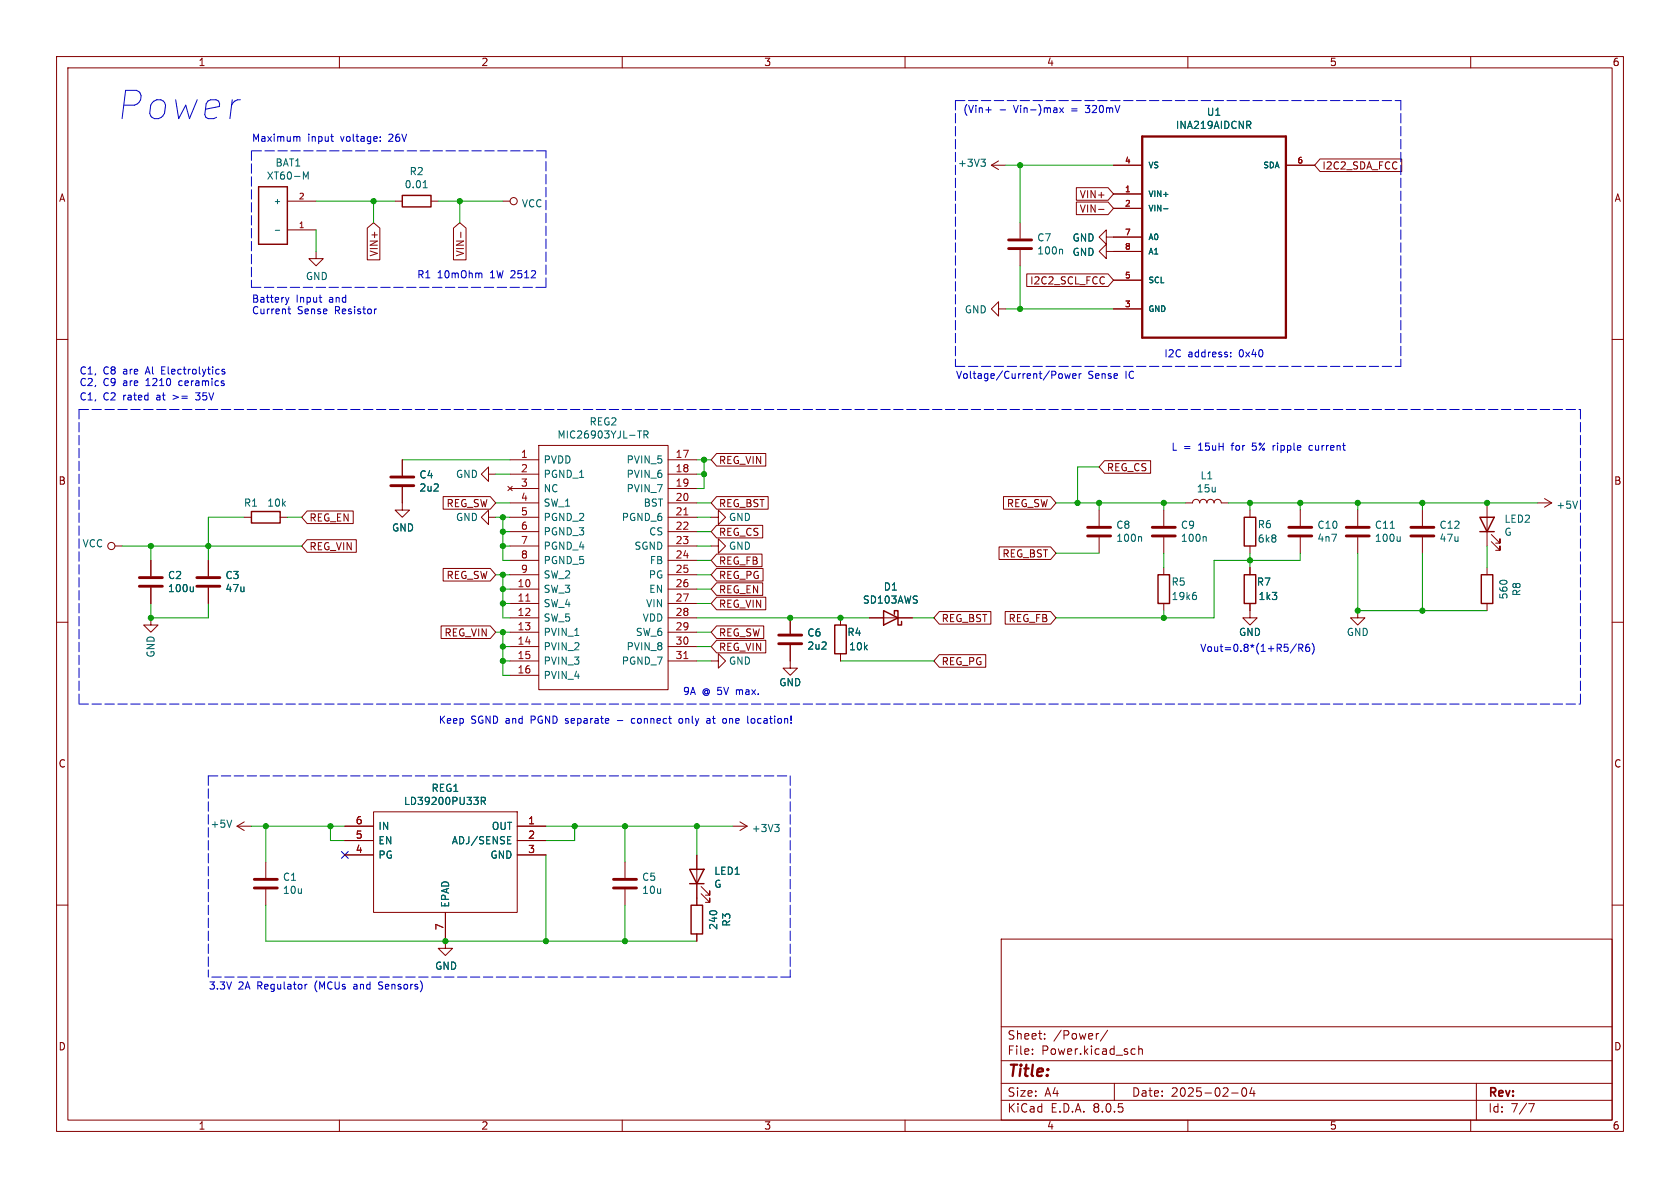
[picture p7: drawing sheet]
<svg xmlns="http://www.w3.org/2000/svg" width="297mm" height="210mm" viewBox="0 0 297 210" stroke-linecap="round" stroke-linejoin="round" font-family="sans-serif">
<g fill="none" stroke="#840000" stroke-width=".18">
<path d="M10 10h277v190h-277zM12 12h273v186h-273zM60 10v2M110 10v2M160 10v2M210 10v2M260 10v2M50.8 35.6h5.1M69.8 35.6h1.3M76.2 35.6h1.3M88.9 35.6h1.3M175.3 29.2h2.5"/>
<path d="M175.3 29.2l1.2 .8M176.5 28.4l-1.2 .8M180.3 39.4v2.8M190.3 33.2h5.6l.9 1.1-.9 1.1h-5.6zM190.3 35.7h5.6l.9 1.1-.9 1.1h-5.6zM194.2 37h1M196.8 34.3h5.1M196.8 36.8h5.1M196.8 29.2h5.1M227.3 29.2h5.1M233.4 28.1h14.4v2.2h-14.4l-1-1.1zM10 60h2"/>
<path d="M50.8 40.6h5.1M55.9 44.5v1.2h1.2l-1.2 1.3-1.3-1.3h1.3M64.9 40.3l1.1-.9 1.2 .9v5.6h-2.3zM80.2 40.3l1.1-.9 1.1 .9v5.6h-2.2zM81.5 41v1M176.5 54.6v-1.3l-1.2 1.3 1.2 1.3v-1.3h1.3M180.3 44.2v2.8M181.5 48.4h14.4l.9 1.1-.9 1.1h-14.4zM195.6 41.9v-1.3l-1.3 1.3 1.3 1.3v-1.3h6.3M195.6 44.5v-1.3l-1.3 1.3 1.3 1.2v-1.2h6.3M196.8 54.6h5.1M196.8 49.5h5.1"/>
<path d="M285 60h2M95.2 78.7h22.9v43.2h-22.9zM20.3 96.5h1.3M26.7 99.1v2.8M36.8 99.1v2.8M43.2 91.4h1.2M49.5 91.4h1.3M54.3 95.4h8.7v2.2h-8.7l-1-1.1zM54.3 90.3h8.1v2.3h-8.1l-1-1.2zM71.1 86.1v4.1h1.3l-1.3 1.2-1.3-1.2h1.3M71.1 81.3v2.8M78.3 87.8h8.4l.9 1.1-.9 1.1h-8.4z"/>
<path d="M86.4 91.4v-1.2l-1.3 1.2 1.3 1.3v-1.3h1.2M86.4 83.8v-1.2l-1.3 1.2 1.3 1.3v-1.3h1.2M89.8 86l.8 .7M90.2 96.5h5M90.2 81.3h5M90.2 83.8h5M90.2 86.4h5M90.2 88.9h5M90.2 91.4h5M90.2 94h5M90.2 99.1h5M90.6 86l-.8 .7"/>
<path d="M118.1 96.5h5.1M118.1 81.3h5.1M118.1 83.8h5.1M118.1 86.4h5.1M118.1 88.9h5.1M118.1 91.4h5.1M118.1 94h5.1M118.1 99.1h5.1M125.7 91.4h1.3v-1.2l1.3 1.2-1.3 1.3v-1.3M125.7 96.5h1.3v-1.2l1.3 1.2-1.3 1.3v-1.3M126.7 92.9h8.1v2.2h-8.1l-1-1.1zM126.7 80.2h8.7v2.2h-8.7l-1-1.1z"/>
<path d="M126.7 87.8h9.1v2.2h-9.1l-1-1.1zM126.7 97.9h8v2.3h-8l-1-1.1zM176.6 96.7h9.1l1 1.1-1 1.1h-9.1zM177.4 87.8h8.3l1 1.1-1 1.1h-8.3zM194.3 90.2v2.8M194.3 95v2.8M195.3 81.4h8.1v2.3h-8.1l-1-1.1zM205.7 90.2v2.8M205.7 95v2.8M209.5 88.9h1.3a.64 .64 0 0 1 .7-.6 .64 .64 0 0 1 .6 .6 .64 .64 0 0 1 .6-.6 .64 .64 0 0 1 .7 .6 .64 .64 0 0 1 .6-.6 .64 .64 0 0 1 .6 .6 .64 .64 0 0 1 .7-.6 .64 .64 0 0 1 .6 .6h1.3M221 90.2v1.2M221 96.5v1.3"/>
<path d="M229.9 90.2v2.8M229.9 95v2.8M240 90.2v2.8M240 95v2.8M251.5 90.2v2.8M251.5 95v2.8M262.9 88.9v7.6M263.7 95.8l1.5 1.5v-.8v.8h-.8M263.7 94.5l1.5 1.5v-.7v.7h-.8M271.8 88.9h2.5M273 88.1l1.3 .8M274.3 88.9l-1.3 .8"/>
<path d="M10 110h2M26.7 109.2v1.3h1.2l-1.2 1.3-1.3-1.3h1.3M26.7 103.9v2.8M36.8 103.9v2.8M78 110.6h8.7l.9 1.2-.9 1.1h-8.7zM78.3 100.5h8.4l.9 1.1-.9 1.1h-8.4zM90.2 104.1h5M90.2 106.7h5M90.2 109.2h5M90.2 111.8h5M90.2 114.3h5M90.2 116.8h5"/>
<path d="M90.2 119.4h5M90.2 101.6h5M118.1 104.1h5.1M118.1 106.7h5.1M118.1 109.2h5.1M118.1 111.8h5.1M118.1 114.3h5.1M118.1 116.8h5.1M118.1 101.6h5.1M125.7 116.8h1.3v-1.2l1.3 1.2-1.3 1.3v-1.3M126.7 103h8.1v2.3h-8.1l-1-1.2zM126.7 113.2h8.7v2.2h-8.7l-1-1.1z"/>
<path d="M126.7 110.6h8.3v2.3h-8.3l-1-1.1zM126.7 105.6h8.7v2.2h-8.7l-1-1.1zM126.7 100.5h8.2v2.2h-8.2l-1-1.1zM139.7 114v4.1h1.3l-1.3 1.3-1.3-1.3h1.3M139.7 109.2v2.8M148.6 109.2v1.3M148.6 115.6v1.2M153.7 109.2h7.6M166.1 108.1h9.1v2.2h-9.1l-1-1.1zM166.1 115.7h8.2v2.3h-8.2l-1-1.2zM177.7 108.1h8l1 1.1-1 1.1h-8zM205.7 100.3v1.3"/>
<path d="M205.7 106.7v1.3M221 106.7v2.5h1.2l-1.2 1.3-1.3-1.3h1.3M221 100.3v1.3M240 108v1.2h1.3l-1.3 1.3-1.2-1.3h1.2M262.9 100.3v1.3M262.9 106.7v1.3M285 110h2M10 160h2M41.9 146.1h2.5M41.9 146.1l1.3 .7M43.2 145.3l-1.3 .8M47 152.4v2.8"/>
<path d="M47 157.2v2.8M61 146.1h5M61 148.6h5M61 151.1h5M66 143.5h25.4v17.8h-25.4zM91.4 146.1h5.1M91.4 148.6h5.1M91.4 151.1h5.1M110.5 152.4v2.8M110.5 157.2v2.8M123.2 151.1v8.9M124 158l1.5 1.5v-.7v.7h-.8"/>
<path d="M124 156.7l1.5 1.5v-.7v.7h-.8M129.5 146.1h2.6M130.8 145.3l1.3 .8M132.1 146.1l-1.3 .7M285 160h2M78.7 161.3v6.3h1.3l-1.3 1.3-1.2-1.3h1.2M123.2 165.1v1.3M177 166h108v32h-108zM60 198v2M110 198v2M160 198v2M177 194.5h108"/>
<path d="M177 191.5h108M177 187.5h108M177 181.5h108M182.5 186.3v.1M182.5 185.5v.1M184.7 183.6v.1M184.7 182.8v.1M194.2 182.7l-.2 .1M195.8 182.1l-1.3 2M197 191.5v3M200.2 185.4l.5 .1M200.7 186.3l-.5 .1"/>
<path d="M201.3 185.5l.2-.1 .4 .1 .1 .9M201.3 184.9v1.5M210 198v2M217.7 193.2h1.2M219.7 192.4l.2-.1a.81 .81 0 0 1 .6 .6 .81 .81 0 0 1-.3 .8l-.2 .1a.81 .81 0 0 1-.3-1.4zM221.3 192.2l-.3 1.1h.9M221.7 192.8v1M260 198v2M261 191.5v6.5M270.2 195.1h1l-.6 1.5"/>
<circle cx="90.8" cy="35.6" r=".63"/>
<circle cx="19.7" cy="96.5" r=".63"/>
</g>
<g fill="none" stroke="#840000" stroke-width=".51">
<path d="M178.3 43.9h4.1M178.3 42.4h4.1M69.1 85.9h4.1M69.1 84.3h4.1M192.3 94.7h4M192.3 93.2h4M203.7 94.7h4.1M203.7 93.2h4.1M227.8 94.7h4.1M227.8 93.2h4.1M238 94.7h4.1M238 93.2h4.1"/>
<path d="M249.4 94.7h4.1M249.4 93.2h4.1M24.6 103.6h4.1M24.6 102.1h4.1M34.8 103.6h4.1M34.8 102.1h4.1M137.7 113.8h4M137.7 112.3h4M45 157h4M45 155.4h4M108.5 157h4M108.5 155.4h4"/>
</g>
<g fill="none" stroke="#840000" stroke-width=".25">
<path d="M45.7 33h5.1v10.2h-5.1zM71.1 34.5h5.1v2.1h-5.1zM44.4 90.4h5.1v2.1h-5.1zM220 91.4h2v5.1h-2zM261.6 91.4h2.6l-1.3 2.6zM261.6 94h2.6M147.6 110.5h2v5.1h-2zM156.2 108l2.5 1.2-2.5 1.3zM158.1 108.6v-.6h.6v2.5h.7v-.6M204.7 101.6h2.1v5.1h-2.1zM220 101.6h2v5.1h-2zM261.9 101.6h2v5.1h-2z"/>
<path d="M121.9 153.7h2.6l-1.3 2.5zM121.9 156.2h2.6M122.2 160h2v5.1h-2z"/>
</g>
<g fill="none" stroke="#006464" stroke-width=".18">
<path d="M53.6 30.4l.5 .9 .4-.9v1.3M74.8 33.2h.7M75.1 32.1l.1-.2v1.3M173.4 28.1h.8l-.4 .5M174 28.6l.2 .3v.3l-.2 .2M205.7 36.9h.8M220.7 22.1l.4 .6M221 21.5l.1 .2-.1 .3M48.7 40.7h.7M187.7 44.1l.1 .1v.7M112.7 76.2h.7M113.8 76.8h.7l.1-.2-.1-.3-.7-.1v1.2"/>
<path d="M114.1 76.8l.5 .6M201.6 94.9l.2 .1v.7M213.1 94.9l.1 .1v.7M245.8 93.4h.7M247.5 94.9v.8M247.5 95.6l-.1 .1M278.9 88.6l-.4 1.3M34.2 103.7v.9M34.2 104.5l-.2 .1M211.2 104.7h.2M211.3 105.2l.2 .2v.3l-.2 .3M41 145l-.5 1.2"/>
<path d="M85.1 141.6l.6-.1 .1-.1v-.3l-.7-.2v1.3M85.4 141.6l.4 .6M89.7 148.5h.5M89.7 149.2h.6M89.7 147.9h.6M137 145.7h.7l-.4 .5M137.5 146.2l.2 .3v.3l-.2 .2"/>
</g>
<path d="M120.9 91h.7M93 106.3h.7M120.9 116.4h.7" fill="none" stroke="#a90000" stroke-width=".18"/>
<path d="M201.9 24.1h25.4v35.6h-25.4z" fill="none" stroke="#840000" stroke-width=".41"/>
<g fill="none" stroke="#0000c2" stroke-width=".18">
<path d="M174.3 19.4h.9M176.8 19.4h1M187.3 19.1l.7 .8M188 19.1l-.7 .8M52.5 24.2h.5v.8M58.5 24.1h.4M58.7 24.9l.2 .1M67.2 24.9v.1M67.2 24.2v.1M50.5 52.6l.3 .8M50.8 53.4l-.1 .3M50.9 54.6h.5"/>
<path d="M51.1 52.6l-.3 .8M51.1 54.2v1.1l.3 .2M56.4 52.6h.5M56.8 53.4h.1M66.6 54.6l-.3 .1M85 48.3l.2 .2v.6M34.6 69.4h.8M34.6 70.6l.2 .1M39.7 65.3h-.3l-.2 .2 .1 .1 .4 .2v.3h-.5M187.4 66l.3 .1 .1 .2v.5l-.4 .1M188.2 66l.3 .9 .2-.6 .3 .6 .2-.9M189.6 66.5l.6-.1v-.3l-.4-.1-.2 .2 .1 .6h.5"/>
<path d="M190.8 66v.9M191.1 66l-.3 .3M217.6 63v.1M217.6 62.3v.1M225.1 78.7v.9M225.3 78.7l-.2 .3M231.9 78.7l-.4 .1-.1 .2 .1 .5 .4 .1M229.2 113.8l-1.1 1.7M229.6 114.6l.6-.1 .1-.2v-.3l-.7-.1v1.3M229.9 114.6l.4 .6M231.4 113.9h-.3a.86 .86 0 0 0 0 1.3l.4-.2v-.4l-.2-.2h-.2l-.3 .2M232 113.7a1.46 1.46 0 0 1 0 1.9"/>
<path d="M109.1 127.4h1M112.1 127h-.2l-.3 .3 .1 .4 .4 .2M120.6 127.1l-.3-.1-.3 .3 .1 .4 .2 .2 .3-.1M124.9 127.7l.2 .2 .4-.1M125 127.1h.5v.8M125.5 127.3l-.4 .1-.2 .2M128.2 127l.2 .3v.3l-.2 .3M133.3 127.1l-.3-.1-.2 .3v.4l.2 .2 .3-.1M53.9 174v.8M54.3 174l-.4 .2M66.9 174.8h.2M67.2 173.6l-.3 .2 .3 .4"/>
</g>
<g fill="none" stroke="#0000c2" stroke-width=".18" stroke-dasharray="1.7 .6">
<path d="M168.9 17.8h78.7M168.9 17.8v47M247.6 17.8v47M44.4 26.7v24.1M96.5 26.7h-52.1M44.4 50.8h52.1M96.5 50.8v-24.1M14 72.4v52.1M14 72.4h265.4M168.9 64.8h78.7M279.4 72.4v52.1M14 124.5h265.4"/>
<path d="M36.8 137.2h102.9M36.8 137.2v35.5M139.7 137.2v35.5M139.7 172.7h-102.9"/>
</g>
<g fill="none" stroke="#009600" stroke-width=".18">
<path d="M55.9 35.6h13.9M66 35.6v3.8M77.5 35.6h11.4M81.3 35.6v3.8M177.8 29.2h19M180.3 29.2v10.2M55.9 40.6v3.9M177.8 54.6h19M180.3 47v7.6M21.6 96.5h31.7M26.7 96.5v2.6M43.2 91.4h-6.4v7.7"/>
<path d="M50.8 91.4h2.5M71.1 81.3h19.1M87.6 88.9h2.6M87.6 91.4h2.6M87.6 83.8h2.6M88.9 91.4v7.7h1.3M88.9 96.5h1.3M88.9 94h1.3M123.2 99.1h2.5M123.2 88.9h2.5M123.2 96.5h2.5M123.2 94h2.5"/>
<path d="M123.2 81.3h2.5M123.2 91.4h2.5M123.2 83.8h1.3M124.5 81.3v5.1h-1.3M186.7 88.9h22.8M186.7 97.8h7.6M194.3 88.9v1.3M194.3 82.6h-3.8v6.3M205.7 88.9v1.3M205.7 97.8v2.5M217.2 88.9h54.6M221 88.9v1.3"/>
<path d="M221 97.8v2.5M229.9 97.8v1.3h-15.3v10.1h-27.9M229.9 88.9v1.3M240 88.9v1.3M240 97.8v10.2h22.9M251.5 88.9v1.3M251.5 97.8v10.2M262.9 96.5v3.8M26.7 106.7v2.5h10.1v-2.5M87.6 111.8h2.6M87.6 101.6h2.6M88.9 116.8h1.3"/>
<path d="M88.9 114.3h1.3M88.9 106.7h1.3M88.9 101.6v7.6h1.3M88.9 111.8v7.6h1.3M88.9 104.1h1.3M123.2 116.8h2.5M123.2 114.3h2.5M123.2 111.8h2.5M123.2 106.7h2.5M123.2 109.2h30.5M123.2 101.6h2.5M123.2 104.1h2.5"/>
<path d="M148.6 116.8h16.5M161.3 109.2h3.8M205.7 108v1.2M44.4 146.1h16.6M47 146.1v6.3M58.4 146.1v2.5h2.6M96.5 146.1h33M96.5 151.1v15.3M101.6 146.1v2.5h-5.1M110.5 146.1v6.3M123.2 146.1v5M47 160v6.4h76.2"/>
<path d="M110.5 160v6.4"/>
</g>
<path d="M60.4 150.5l1.2 1.2M61.6 150.5l-1.2 1.2" fill="none" stroke="#000084" stroke-width=".18"/>
<g fill="#009600" stroke="#009600" stroke-width=".18">
<circle cx="88.9" cy="104.1" r=".46"/>
<circle cx="88.9" cy="106.7" r=".46"/>
<circle cx="88.9" cy="101.6" r=".46"/>
<circle cx="88.9" cy="96.5" r=".46"/>
<circle cx="88.9" cy="111.8" r=".46"/>
<circle cx="88.9" cy="94" r=".46"/>
<circle cx="58.4" cy="146.1" r=".46"/>
<circle cx="47" cy="146.1" r=".46"/>
<circle cx="88.9" cy="116.8" r=".46"/>
<circle cx="88.9" cy="114.3" r=".46"/>
<circle cx="36.8" cy="96.5" r=".46"/>
<circle cx="78.7" cy="166.4" r=".46"/>
<circle cx="124.5" cy="83.8" r=".46"/>
<circle cx="124.5" cy="81.3" r=".46"/>
<circle cx="88.9" cy="91.4" r=".46"/>
<circle cx="81.3" cy="35.6" r=".46"/>
<circle cx="66" cy="35.6" r=".46"/>
<circle cx="123.2" cy="146.1" r=".46"/>
<circle cx="139.7" cy="109.2" r=".46"/>
<circle cx="221" cy="88.9" r=".46"/>
<circle cx="221" cy="99.1" r=".46"/>
<circle cx="205.7" cy="109.2" r=".46"/>
<circle cx="229.9" cy="88.9" r=".46"/>
<circle cx="110.5" cy="146.1" r=".46"/>
<circle cx="26.7" cy="96.5" r=".46"/>
<circle cx="148.6" cy="109.2" r=".46"/>
<circle cx="26.7" cy="109.2" r=".46"/>
<circle cx="110.5" cy="166.4" r=".46"/>
<circle cx="96.5" cy="166.4" r=".46"/>
<circle cx="101.6" cy="146.1" r=".46"/>
<circle cx="194.3" cy="88.9" r=".46"/>
<circle cx="205.7" cy="88.9" r=".46"/>
<circle cx="190.5" cy="88.9" r=".46"/>
<circle cx="180.3" cy="54.6" r=".46"/>
<circle cx="180.3" cy="29.2" r=".46"/>
<circle cx="240" cy="88.9" r=".46"/>
<circle cx="251.5" cy="88.9" r=".46"/>
<circle cx="240" cy="108" r=".46"/>
<circle cx="251.5" cy="108" r=".46"/>
<circle cx="262.9" cy="88.9" r=".46"/>
</g>
<text font-size="7" fill="#0000c2" x="20.3" y="21.6">Power</text>
<text font-size="2.8" fill="#840000" x="178" y="190.9">Title:</text>
<g font-size="2.1" fill="#840000">
<text x="178" y="184">Sheet:</text>
<text x="186.2" y="184">/Power/</text>
<text x="178" y="186.7">File:</text>
<text x="184.1" y="186.7">Power.kicad_sch</text>
<text x="178" y="196.9">KiCad</text>
<text x="178" y="194.1">Size:</text>
<text x="184.7" y="194.1">A4</text>
<text x="185.7" y="196.9">E.D.A.</text>
<text x="193.3" y="196.9">8.0.5</text>
<text x="200" y="194.1">Date:</text>
<text x="207" y="194.1">2025-02-04</text>
<text x="263" y="194.3">Rev:</text>
<text x="263" y="196.9">Id:</text>
<text x="267.1" y="196.9">7/7</text>
</g>
<g font-size="1.8" fill="#840000">
<text x="35" y="11.9">1</text>
<text x="85" y="11.9">2</text>
<text x="135" y="11.9">3</text>
<text x="185" y="11.9">4</text>
<text x="235" y="11.9">5</text>
<text x="285" y="11.9">6</text>
<text x="10.3" y="35.9">A</text>
<text x="190.8" y="35.2">VIN+</text>
<text x="233.7" y="30.2">I2C2_SDA_FCC</text>
<text x="285.3" y="35.9">A</text>
<text x="190.8" y="37.8">VIN-</text>
<text x="67" y="45.4" transform="rotate(-90 67 45.4)">VIN+</text>
<text x="82.2" y="45.4" transform="rotate(-90 82.2 45.4)">VIN-</text>
<text x="182" y="50.5">I2C2_SCL_FCC</text>
<text x="127" y="82.2">REG_VIN</text>
<text x="195.6" y="83.5">REG_CS</text>
<text x="10.3" y="85.9">B</text>
<text x="78.8" y="89.9">REG_SW</text>
<text x="127" y="89.9">REG_BST</text>
<text x="177.9" y="89.9">REG_SW</text>
<text x="285.3" y="85.9">B</text>
<text x="54.6" y="92.4">REG_EN</text>
<text x="127" y="94.9">REG_CS</text>
<text x="54.6" y="97.5">REG_VIN</text>
<text x="127" y="100">REG_FB</text>
<text x="177.1" y="98.7">REG_BST</text>
<text x="78.8" y="102.6">REG_SW</text>
<text x="127" y="105.1">REG_EN</text>
<text x="127" y="107.6">REG_VIN</text>
<text x="127" y="102.6">REG_PG</text>
<text x="78.5" y="112.7">REG_VIN</text>
<text x="127" y="112.7">REG_SW</text>
<text x="166.4" y="110.2">REG_BST</text>
<text x="178.2" y="110.2">REG_FB</text>
<text x="127" y="115.3">REG_VIN</text>
<text x="166.4" y="117.8">REG_PG</text>
<text x="10.3" y="135.9">C</text>
<text x="285.3" y="135.9">C</text>
<text x="10.3" y="185.9">D</text>
<text x="285.3" y="185.9">D</text>
<text x="35" y="199.9">1</text>
<text x="85" y="199.9">2</text>
<text x="135" y="199.9">3</text>
<text x="185" y="199.9">4</text>
<text x="235" y="199.9">5</text>
<text x="285" y="199.9">6</text>
</g>
<g font-size="1.8" fill="#0000c2">
<text x="170.2" y="20.1">(Vin+</text>
<text x="179.4" y="20.1">Vin-)max</text>
<text x="189.7" y="20.1">=</text>
<text x="192.4" y="20.1">320mV</text>
<text x="44.4" y="25.2">Maximum</text>
<text x="54.4" y="25.2">input</text>
<text x="60.3" y="25.2">voltage:</text>
<text x="69" y="25.2">26V</text>
<text x="44.4" y="53.6">Battery</text>
<text x="52.3" y="53.6">Input</text>
<text x="58.3" y="53.6">and</text>
<text x="73.7" y="49.3">R1</text>
<text x="77.3" y="49.3">10mOhm</text>
<text x="86.8" y="49.3">1W 2512</text>
<text x="44.4" y="55.6">Current</text>
<text x="52.6" y="55.6">Sense</text>
<text x="59.3" y="55.6">Resistor</text>
<text x="205.7" y="63.3">I2C</text>
<text x="210" y="63.3">address:</text>
<text x="219.1" y="63.3">0x40</text>
<text x="14" y="66.3">C1,</text>
<text x="14" y="68.3">C2,</text>
<text x="14" y="70.9">C1,</text>
<text x="18.2" y="66.3">C8</text>
<text x="18.2" y="68.3">C9</text>
<text x="18.2" y="70.9">C2</text>
<text x="21.9" y="66.3">are</text>
<text x="21.9" y="68.3">are</text>
<text x="21.9" y="70.9">rated</text>
<text x="26.1" y="66.3">Al</text>
<text x="26.1" y="68.3">1210</text>
<text x="27.9" y="70.9">at</text>
<text x="29" y="66.3">Electrolytics</text>
<text x="31" y="70.9">&gt;=</text>
<text x="32.1" y="68.3">ceramics</text>
<text x="35.3" y="70.9">35V</text>
<text x="168.9" y="67.1">Voltage/Current/Power</text>
<text x="192.3" y="67.1">Sense</text>
<text x="199.1" y="67.1">IC</text>
<text x="207" y="79.8">L =</text>
<text x="212" y="79.8">15uH</text>
<text x="218" y="79.8">for</text>
<text x="221.9" y="79.8">5%</text>
<text x="225.7" y="79.8">ripple</text>
<text x="232.3" y="79.8">current</text>
<text x="212.1" y="115.3">Vout=0.8*(1+R5/R6)</text>
<text x="120.6" y="122.9">9A</text>
<text x="124.1" y="122.9">@ 5V</text>
<text x="130.4" y="122.9">max.</text>
<text x="77.5" y="128">Keep</text>
<text x="83.2" y="128">SGND and</text>
<text x="94.1" y="128">PGND separate</text>
<text x="112.5" y="128">connect</text>
<text x="121.1" y="128">only</text>
<text x="126.2" y="128">at</text>
<text x="129.3" y="128">one</text>
<text x="133.8" y="128">location!</text>
<text x="36.8" y="175">3.3V</text>
<text x="42.1" y="175">2A</text>
<text x="45.6" y="175">Regulator</text>
<text x="55.9" y="175">(MCUs</text>
<text x="63" y="175">and</text>
<text x="67.6" y="175">Sensors)</text>
</g>
<g font-size="1.8" fill="#006464">
<text x="207.8" y="23">INA219AIDCNR</text>
<text x="213.3" y="20.7">U1</text>
<text x="48.6" y="29.6">BAT1</text>
<text x="169.3" y="29.7">+3V3</text>
<text x="47.1" y="32">XT60-M</text>
<text x="71.4" y="33.5">0.01</text>
<text x="72.3" y="31.2">R2</text>
<text x="92.2" y="36.9">VCC</text>
<text x="183.3" y="42.9">C7</text>
<text x="183.3" y="45.2">100n</text>
<text x="189.5" y="42.9">GND</text>
<text x="189.5" y="45.4">GND</text>
<text x="54" y="49.7">GND</text>
<text x="170.5" y="55.6">GND</text>
<text x="98.4" y="77.7">MIC26903YJL-TR</text>
<text x="104.1" y="75.4">REG2</text>
<text x="96" y="82.1">PVDD</text>
<text x="110.7" y="82.1">PVIN_5</text>
<text x="43" y="89.8">R1</text>
<text x="47.1" y="89.8">10k</text>
<text x="74.1" y="84.8">C4</text>
<text x="74.1" y="87.1">2u2</text>
<text x="80.5" y="84.7">GND</text>
<text x="96" y="84.7">PGND_1</text>
<text x="96" y="87.2">NC</text>
<text x="96" y="89.8">SW_1</text>
<text x="110.7" y="84.7">PVIN_6</text>
<text x="110.7" y="87.2">PVIN_7</text>
<text x="113.7" y="89.8">BST</text>
<text x="211.5" y="87.2">15u</text>
<text x="212.1" y="84.9">L1</text>
<text x="69.2" y="94.2">GND</text>
<text x="80.5" y="92.3">GND</text>
<text x="96" y="92.3">PGND_2</text>
<text x="96" y="94.8">PGND_3</text>
<text x="109.8" y="92.3">PGND_6</text>
<text x="114.7" y="94.8">CS</text>
<text x="128.8" y="92.3">GND</text>
<text x="197.2" y="93.7">C8</text>
<text x="197.2" y="96">100n</text>
<text x="208.7" y="93.7">C9</text>
<text x="208.7" y="96">100n</text>
<text x="222.3" y="93.6">R6</text>
<text x="232.8" y="93.7">C10</text>
<text x="232.8" y="96">4n7</text>
<text x="243" y="96">100u</text>
<text x="243" y="93.7">C11</text>
<text x="254.4" y="93.7">C12</text>
<text x="254.4" y="96">47u</text>
<text x="265.9" y="92.6">LED2</text>
<text x="265.9" y="94.9">G</text>
<text x="275" y="90.1">+5V</text>
<text x="14.5" y="97">VCC</text>
<text x="96" y="97.4">PGND_4</text>
<text x="96" y="99.9">PGND_5</text>
<text x="112.1" y="97.4">SGND</text>
<text x="114.8" y="99.9">FB</text>
<text x="128.8" y="97.4">GND</text>
<text x="222.3" y="96.1">6k8</text>
<text x="29.6" y="102.6">C2</text>
<text x="29.6" y="104.9">100u</text>
<text x="39.8" y="102.6">C3</text>
<text x="39.8" y="104.9">47u</text>
<text x="96" y="105">SW_3</text>
<text x="96" y="107.5">SW_4</text>
<text x="96" y="102.5">SW_2</text>
<text x="114.1" y="107.5">VIN</text>
<text x="114.6" y="102.5">PG</text>
<text x="114.7" y="105">EN</text>
<text x="152.4" y="106.9">SD103AWS</text>
<text x="156.1" y="104.6">D1</text>
<text x="207" y="103.7">R5</text>
<text x="207" y="106.3">19k6</text>
<text x="222.1" y="103.7">R7</text>
<text x="222.4" y="106.3">1k3</text>
<text x="266.7" y="106.1" transform="rotate(-90 266.7 106.1)">560</text>
<text x="269" y="105.5" transform="rotate(-90 269 105.5)">R8</text>
<text x="96" y="110.1">SW_5</text>
<text x="96" y="112.6">PVIN_1</text>
<text x="112.3" y="112.6">SW_6</text>
<text x="113.5" y="110.1">VDD</text>
<text x="142.6" y="112.7">C6</text>
<text x="149.7" y="112.6">R4</text>
<text x="218.9" y="112.6">GND</text>
<text x="238" y="112.6">GND</text>
<text x="27.5" y="116.3" transform="rotate(-90 27.5 116.3)">GND</text>
<text x="96" y="115.2">PVIN_2</text>
<text x="96" y="117.7">PVIN_3</text>
<text x="109.8" y="117.7">PGND_7</text>
<text x="110.7" y="115.2">PVIN_8</text>
<text x="128.8" y="117.7">GND</text>
<text x="142.6" y="115">2u2</text>
<text x="150" y="115.2">10k</text>
<text x="96" y="120.2">PVIN_4</text>
<text x="137.7" y="121.5">GND</text>
<text x="71.3" y="142.5">LD39200PU33R</text>
<text x="76.2" y="140.2">REG1</text>
<text x="37.1" y="146.5">+5V</text>
<text x="66.8" y="149.5">EN</text>
<text x="66.8" y="146.9">IN</text>
<text x="79.8" y="149.5">ADJ/SENSE</text>
<text x="86.8" y="146.9">OUT</text>
<text x="132.8" y="147.3">+3V3</text>
<text x="49.9" y="155.9">C1</text>
<text x="66.8" y="152">PG</text>
<text x="86.6" y="152">GND</text>
<text x="113.4" y="155.9">C5</text>
<text x="126.2" y="154.8">LED1</text>
<text x="49.9" y="158.2">10u</text>
<text x="79.6" y="160.5" transform="rotate(-90 79.6 160.5)">EPAD</text>
<text x="113.4" y="158.2">10u</text>
<text x="126.2" y="157.1">G</text>
<text x="127" y="164.5" transform="rotate(-90 127 164.5)">240</text>
<text x="129.3" y="163.9" transform="rotate(-90 129.3 163.9)">R3</text>
<text x="76.8" y="171.6">GND</text>
</g>
<g font-size="1.8" fill="#a90000">
<text x="92" y="81">1</text>
<text x="92" y="83.6">2</text>
<text x="119.3" y="81">17</text>
<text x="119.3" y="83.6">18</text>
<text x="92" y="86.1">3</text>
<text x="92" y="88.6">4</text>
<text x="119.3" y="86.1">19</text>
<text x="119.3" y="88.6">20</text>
<text x="92" y="91.2">5</text>
<text x="92" y="93.7">6</text>
<text x="119.3" y="91.2">21</text>
<text x="119.3" y="93.7">22</text>
<text x="92" y="96.3">7</text>
<text x="92" y="98.8">8</text>
<text x="92" y="101.3">9</text>
<text x="119.3" y="96.3">23</text>
<text x="119.3" y="98.8">24</text>
<text x="119.3" y="101.3">25</text>
<text x="91.4" y="103.9">10</text>
<text x="91.4" y="106.4">11</text>
<text x="119.3" y="103.9">26</text>
<text x="119.3" y="106.4">27</text>
<text x="91.4" y="109">12</text>
<text x="91.4" y="111.5">13</text>
<text x="119.3" y="109">28</text>
<text x="119.3" y="111.5">29</text>
<text x="91.4" y="114">14</text>
<text x="91.4" y="116.6">15</text>
<text x="91.4" y="119.1">16</text>
<text x="119.3" y="114">30</text>
<text x="119.3" y="116.6">31</text>
<text x="62.8" y="148.3">5</text>
<text x="62.8" y="145.8">6</text>
<text x="93.3" y="145.8">1</text>
<text x="93.3" y="148.3">2</text>
<text x="62.8" y="150.9">4</text>
<text x="93.3" y="150.9">3</text>
<text x="78.5" y="164.5" transform="rotate(-90 78.5 164.5)">7</text>
</g>
<g font-size="1.4" fill="#a90000">
<text x="198.8" y="29">4</text>
<text x="229.3" y="29">6</text>
<text x="52.7" y="35.3">2</text>
<text x="198.8" y="34">1</text>
<text x="52.7" y="40.4">1</text>
<text x="198.8" y="36.6">2</text>
<text x="198.8" y="41.7">7</text>
<text x="198.8" y="44.2">8</text>
<text x="198.8" y="49.3">5</text>
<text x="198.8" y="54.4">3</text>
</g>
<g font-size="1.4" fill="#006464">
<text x="202.9" y="29.9">VS</text>
<text x="223.2" y="29.9">SDA</text>
<text x="202.9" y="35">VIN+</text>
<text x="48.3" y="36.3">+</text>
<text x="202.9" y="37.6">VIN-</text>
<text x="202.9" y="42.6">A0</text>
<text x="202.9" y="45.2">A1</text>
<text x="202.9" y="50.3">SCL</text>
<text x="202.9" y="55.3">GND</text>
</g>
</svg>
